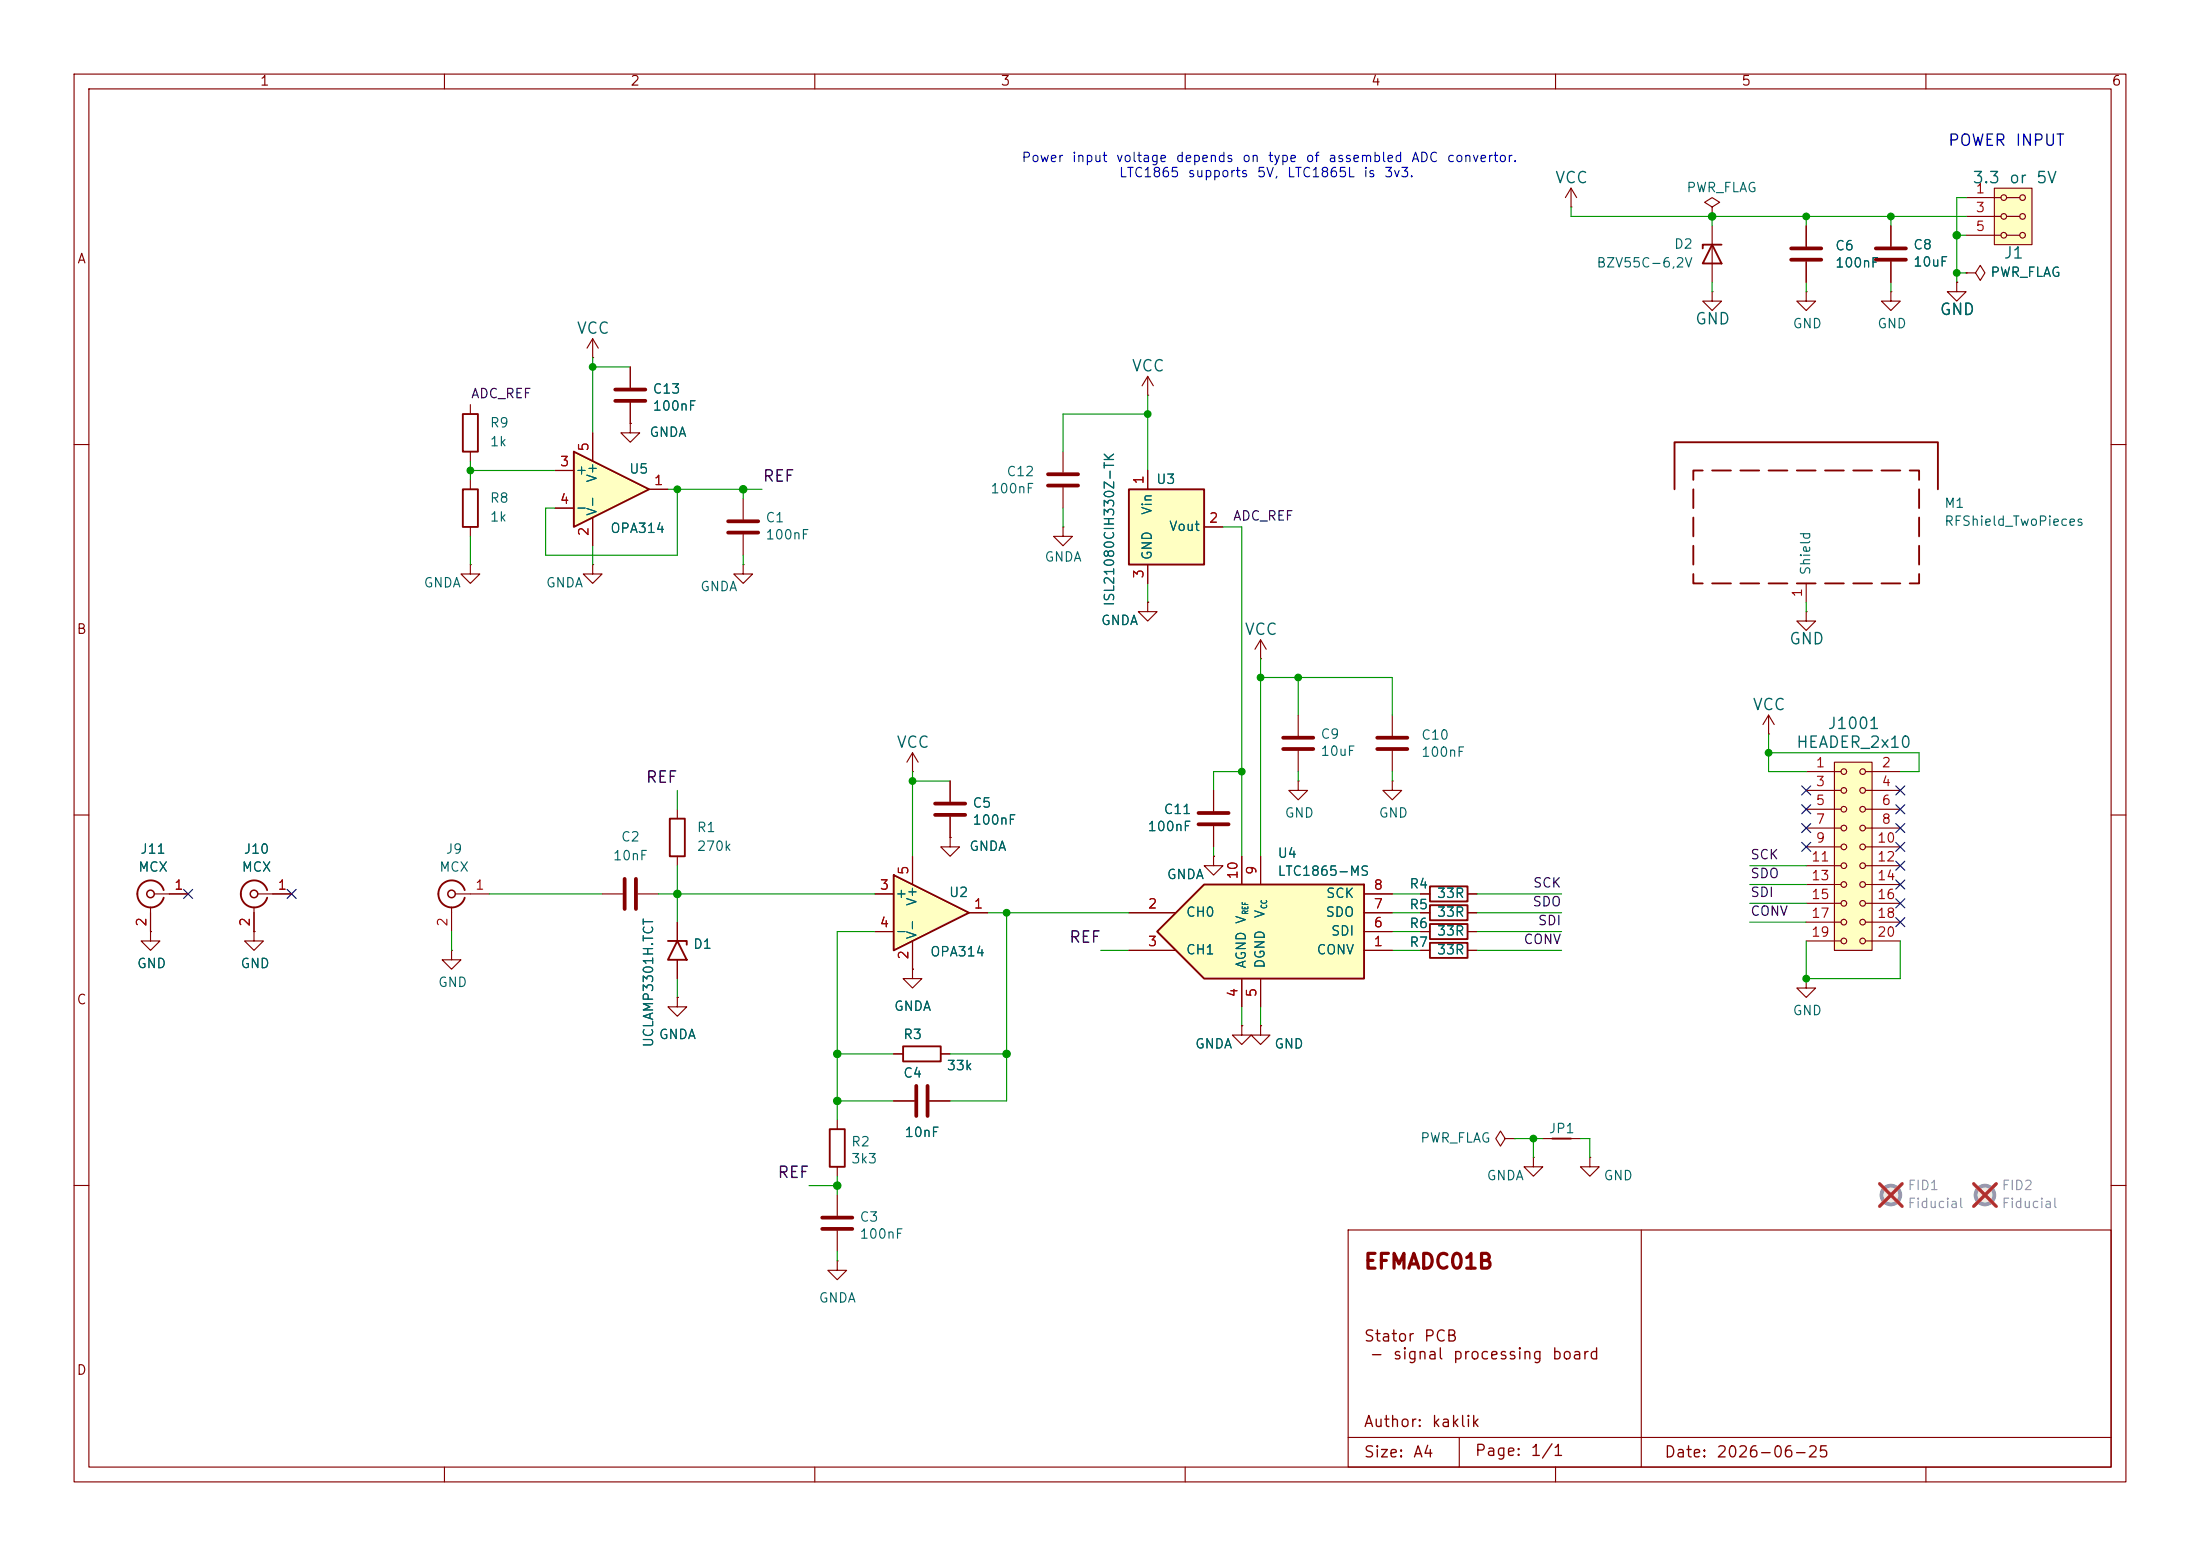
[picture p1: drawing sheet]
<svg xmlns="http://www.w3.org/2000/svg" width="297mm" height="210mm" viewBox="0 0 297 210" stroke-linecap="round" stroke-linejoin="round" font-family="sans-serif">
<g fill="none" stroke="#840000" stroke-width=".15">
<path d="M10 10h277v190h-277zM12 12h273v186h-273zM60 10v2M110 10v2M160 10v2M210 10v2M260 10v2M10 60h2M285 60h2M10 110h2M285 110h2M170.2 138.4v1.3h1.2l-1.2 1.3-1.3-1.3h1.3"/>
<path d="M170.2 138.4h.1M191.8 128.3h1.2M191.8 120.7h1.2M198.1 128.3h1.3M198.1 120.7h1.3M113 151.1v1.3M113 157.5v1.3M207 156.2v1.3h1.3l-1.3 1.3-1.3-1.3h1.3M207 156.2h.1M208.3 153.7h5.1M214.6 156.2v1.3h1.3l-1.3 1.3-1.2-1.3h1.2M214.6 156.2h.1"/>
<path d="M10 160h2M182 166h103v32h-103zM221.6 166v32M285 160h2M60 198v2M110 198v2M160 198v2M182 194h103M197 194v4M210 198v2M260 198v2"/>
</g>
<path d="M193 119.6h5.1v2.1h-5.1zM193 127.3h5.1v2h-5.1zM112 152.4h2v5.1h-2zM209.5 153.7h2.6" fill="none" stroke="#840000" stroke-width=".25"/>
<path d="M156.2 125.7l6.4-6.3h21.5v12.7h-21.5z" fill="#ffffc2"/>
<path d="M62.5 55.9h2v5.1h-2zM62.5 66h2v5.1h-2zM22.1 120.1a1.81 1.81 0 0 0-2.8-.9 1.81 1.81 0 0 0 0 2.9 1.81 1.81 0 0 0 2.8-.9M36.1 120.1a1.81 1.81 0 0 0-2.8-.9 1.81 1.81 0 0 0 0 2.9 1.81 1.81 0 0 0 2.8-.9M90.2 127h2.5v.5M91.4 127l1.3 2.5h-2.5zM156.2 125.7l6.4-6.3h21.5v12.7h-21.5zM193 124.7h5.1v2h-5.1zM193 122.2h5.1v2h-5.1z" fill="none" stroke="#840000" stroke-width=".25"/>
<g fill="none" stroke="#840000" stroke-width=".15">
<path d="M63.5 54.6v1.3M154.9 53.3h.1M154.9 50.8l-.7 1.3M154.9 50.8l.8 1.3M154.9 50.8v2.5M63.5 76.2v1.3h1.3l-1.3 1.2-1.3-1.2h1.3M63.5 76.2h.1M63.5 61v1.2M63.5 64.8v1.2M63.5 71.1v1.3M80 76.2v1.3h1.3l-1.3 1.2-1.3-1.2h1.3M80 76.2h.1"/>
<path d="M100.3 76.2v1.3h1.3l-1.3 1.2-1.2-1.2h1.2M100.3 76.2h.1M100.3 67.3v2.8M100.3 72.1v2.8M143.5 71.1v1.3h1.3l-1.3 1.3-1.3-1.3h1.3M143.5 71.1h.1M143.5 61v2.8M143.5 65.8v2.8M170.2 88.9h.1M170.2 86.4v2.5M170.2 86.4l-.8 1.2M170.2 86.4l.7 1.2"/>
<path d="M123.2 104.1h.1M123.2 101.6l-.8 1.3M123.2 101.6l.8 1.3M123.2 101.6v2.5M128.3 105.4v2.8M128.3 110.2v2.8M167.6 115.6v3.8M170.2 115.6v3.8M175.3 105.4v1.3h1.2l-1.2 1.3-1.3-1.3h1.3M175.3 105.4h.1M188 105.4v1.3h1.2l-1.2 1.3-1.3-1.3h1.3M188 105.4h.1"/>
<path d="M20.3 125.7v1.3h1.3l-1.3 1.3-1.3-1.3h1.3M20.3 125.7h.1M20.3 122.4v3.3M20.8 120.7h4.6M34.3 125.7v1.3h1.3l-1.3 1.3-1.3-1.3h1.3M34.3 125.7h.1M34.3 122.4v3.3M34.8 120.7h4.6M91.4 124.5v2.5M91.4 129.5v2.6M152.4 128.3h6.3M152.4 123.2h6.3"/>
<path d="M167.6 138.4v1.3h1.3l-1.3 1.3-1.2-1.3h1.2M167.6 138.4h.1M167.6 132.1v3.8M170.2 132.1v3.8M184.1 128.3h3.9M184.1 123.2h3.9M184.1 125.7h3.9M184.1 120.7h3.9M191.8 123.2h1.2M191.8 125.7h1.2M198.1 123.2h1.3M198.1 125.7h1.3"/>
<path d="M203.2 153.7l-.6-1-.7 1 .7 1 .6-1h1.3M204.5 153.7h.1M113 170.2v1.3h1.3l-1.3 1.2-1.2-1.2h1.2M113 170.2h.1M113 161.3v2.8M113 166.1v2.8"/>
</g>
<path d="M98.3 70.4h4.1M98.3 71.9h4.1M141.5 64h4M141.5 65.5h4M126.2 110h4.1M126.2 108.5h4.1M111 165.9h4.1M111 164.3h4.1" fill="none" stroke="#840000" stroke-width=".51"/>
<g fill="none" stroke="#840000" stroke-width=".2">
<circle cx="20.3" cy="120.7" r=".51"/>
<circle cx="34.3" cy="120.7" r=".51"/>
</g>
<path d="M77.5 61l10.1 5-10.1 5.1z" fill="#ffffc2"/>
<path d="M77.5 61l10.1 5-10.1 5.1zM90.4 110.5h2.1v5.1h-2.1zM62.7 120.1a1.81 1.81 0 0 0-2.8-.9 1.81 1.81 0 0 0 0 2.9 1.81 1.81 0 0 0 2.8-.9M121.9 141.2h5.1v2.1h-5.1z" fill="none" stroke="#840000" stroke-width=".25"/>
<g fill="none" stroke="#840000" stroke-width=".15">
<path d="M80 58.4v3.8M74.9 63.5h2.6M74.9 68.6h2.6M80 69.9v3.8M87.6 66h2.6M91.4 109.2v1.3M91.4 115.6v1.2M61 128.3v1.2h1.2l-1.2 1.3-1.3-1.3h1.3M61 128.3h.1M61 122.4v3.3M61.5 120.7h4.5M81.3 120.7h2.8"/>
<path d="M86.1 120.7h2.8M91.4 134.6v1.3h1.3l-1.3 1.3-1.2-1.3h1.2M91.4 134.6h.1M120.6 148.6h2.8M120.6 142.2h1.3M125.5 148.6h2.8M127 142.2h1.3"/>
</g>
<path d="M84.3 118.6v4.1M85.9 118.6v4.1M123.7 146.6v4M125.2 146.6v4" fill="none" stroke="#840000" stroke-width=".51"/>
<circle cx="255.3" cy="161.3" r="1.27" fill="#ebeae8" stroke="#ebeae8" stroke-width=".14"/>
<circle cx="255.3" cy="161.3" r="1.27" fill="none" stroke="#9c9b98" stroke-width=".51"/>
<path d="M253.7 159.8l3.1 3M256.8 159.8l-3.1 3" fill="none" stroke="#e12e31" stroke-width=".46"/>
<circle cx="61" cy="120.7" r=".51" fill="none" stroke="#840000" stroke-width=".2"/>
<path d="M120.6 118.1l10.2 5.1-10.2 5.1z" fill="#ffffc2"/>
<g fill="none" stroke="#840000" stroke-width=".25">
<path d="M226.1 66v-6.3h35.5v6.3M228.6 77.5v1.2h1.3M228.6 66v2.6M228.6 69.9v2.5M228.6 73.7v2.5M229.9 63.5h-1.3v1.3M231.1 63.5h2.6M231.1 78.7h2.6M234.9 63.5h2.6M234.9 78.7h2.6M238.8 63.5h2.5M238.8 78.7h2.5"/>
<path d="M242.6 63.5h2.5M242.6 78.7h2.5M246.4 63.5h2.5M246.4 78.7h2.5M250.2 63.5h2.5M250.2 78.7h2.5M254 63.5h2.5M254 78.7h2.5M257.8 63.5h1.3v1.3M259.1 77.5v1.2h-1.3M259.1 66v2.6M259.1 69.9v2.5"/>
<path d="M259.1 73.7v2.5M120.6 118.1l10.2 5.1-10.2 5.1z"/>
</g>
<g fill="none" stroke="#840000" stroke-width=".15">
<path d="M231.1 39.4v1.2h1.3l-1.3 1.3-1.2-1.3h1.2M231.1 39.4h.1M231.1 27.9l1.1-.6-1.1-.6-1 .6 1 .6v1.3M231.1 29.2h.1M243.8 39.4v1.2h1.3l-1.3 1.3-1.2-1.3h1.2M243.8 39.4h.1M243.8 30.5v2.8M243.8 35.3v2.8M255.3 39.4v1.2h1.2l-1.2 1.3-1.3-1.3h1.3M255.3 39.4h.1M255.3 30.5v2.8M255.3 35.3v2.8"/>
<path d="M264.2 38.1v1.3h1.2l-1.2 1.2-1.3-1.2h1.3M264.2 38.1h.1M80 48.3h.1M80 45.7l-.8 1.3M80 45.7l.8 1.3M80 45.7v2.6M85.1 57.2v1.2h1.3l-1.3 1.3-1.3-1.3h1.3M85.1 57.2h.1M85.1 49.5v2.8M85.1 54.4v2.8M243.8 78.7v2.6M175.3 96.5v2.8"/>
<path d="M188 96.5v2.8M238.8 99.1h.1M238.8 96.5l-.8 1.3M238.8 96.5l.7 1.3M238.8 96.5v2.6M243.8 82.6v1.2h1.3l-1.3 1.3-1.2-1.3h1.2M243.8 82.6h.1M123.2 115.6v3.8M128.3 113v1.3h1.2l-1.2 1.3-1.3-1.3h1.3M128.3 113h.1M163.8 115.6v1.2h1.3l-1.3 1.3-1.2-1.3h1.2M163.8 115.6h.1"/>
<path d="M163.8 106.7v2.8M163.8 111.5v2.8M175.3 101.3v2.8M188 101.3v2.8M118.1 120.7h2.5M118.1 125.7h2.5M123.2 130.8v1.3h1.3l-1.3 1.3-1.3-1.3h1.3M123.2 130.8h.1M123.2 127v3.8M130.8 123.2h2.5M243.8 132.1v1.3h1.3l-1.3 1.2-1.2-1.2h1.2M243.8 132.1h.1"/>
</g>
<path d="M241.8 33.5h4.1M241.8 35.1h4.1M253.2 33.5h4.1M253.2 35.1h4.1M83.1 54.1h4M83.1 52.6h4M173.2 99.6h4.1M185.9 99.6h4.1M161.8 109.7h4.1M161.8 111.3h4.1M173.2 101.1h4.1M185.9 101.1h4.1" fill="none" stroke="#840000" stroke-width=".51"/>
<path d="M247.6 102.9h5.1v25.4h-5.1z" fill="#ffffc2"/>
<g fill="none" stroke="#840000" stroke-width=".15">
<path d="M265.4 36.8h1.3l.6-1 .7 1-.7 1-.6-1M265.4 36.8h.1M243.8 104.1h4.7M243.8 106.7h4.7M243.8 109.2h4.7M243.8 111.8h4.7M243.8 114.3h4.7M243.8 116.8h4.7M243.8 119.4h4.7M247.6 102.9h5.1v25.4h-5.1zM251.8 104.1h4.7M251.8 106.7h4.7"/>
<path d="M251.8 109.2h4.7M251.8 111.8h4.7M251.8 114.3h4.7M251.8 116.8h4.7M251.8 119.4h4.7M243.8 121.9h4.7M243.8 124.5h4.7M243.8 127h4.7M251.8 121.9h4.7M251.8 124.5h4.7M251.8 127h4.7"/>
<circle cx="248.9" cy="116.8" r=".38"/>
<circle cx="248.9" cy="119.4" r=".38"/>
<circle cx="248.9" cy="111.8" r=".38"/>
<circle cx="248.9" cy="104.1" r=".38"/>
<circle cx="248.9" cy="106.7" r=".38"/>
<circle cx="248.9" cy="109.2" r=".38"/>
<circle cx="248.9" cy="114.3" r=".38"/>
<circle cx="251.5" cy="109.2" r=".38"/>
<circle cx="251.5" cy="106.7" r=".38"/>
<circle cx="251.5" cy="114.3" r=".38"/>
<circle cx="251.5" cy="119.4" r=".38"/>
<circle cx="251.5" cy="104.1" r=".38"/>
<circle cx="251.5" cy="111.8" r=".38"/>
<circle cx="251.5" cy="116.8" r=".38"/>
<circle cx="248.9" cy="124.5" r=".38"/>
<circle cx="248.9" cy="121.9" r=".38"/>
<circle cx="248.9" cy="127" r=".38"/>
<circle cx="251.5" cy="127" r=".38"/>
<circle cx="251.5" cy="121.9" r=".38"/>
<circle cx="251.5" cy="124.5" r=".38"/>
</g>
<path d="M269.2 25.4h5.1v7.6h-5.1z" fill="#ffffc2"/>
<g fill="none" stroke="#840000" stroke-width=".15">
<path d="M212.1 27.9h.1M212.1 25.4l-.8 1.3M212.1 25.4l.8 1.3M212.1 25.4v2.5M231.1 30.5v7.6M265.4 26.7h4.7M265.4 29.2h4.7M265.4 31.8h4.7M269.2 25.4h5.1v7.6h-5.1zM270.9 26.7h1.8M270.9 29.2h1.8M270.9 31.8h1.8"/>
<path d="M154.9 81.3v1.3h1.3l-1.3 1.2-1.2-1.2h1.2M154.9 81.3h.1"/>
<circle cx="270.5" cy="29.2" r=".38"/>
<circle cx="270.5" cy="31.8" r=".38"/>
<circle cx="270.5" cy="26.7" r=".38"/>
<circle cx="273.1" cy="29.2" r=".38"/>
<circle cx="273.1" cy="26.7" r=".38"/>
<circle cx="273.1" cy="31.8" r=".38"/>
</g>
<circle cx="268" cy="161.3" r="1.27" fill="#ebeae8" stroke="#ebeae8" stroke-width=".14"/>
<circle cx="268" cy="161.3" r="1.27" fill="none" stroke="#9c9b98" stroke-width=".51"/>
<path d="M266.4 159.8l3.1 3M269.5 159.8l-3.1 3" fill="none" stroke="#e12e31" stroke-width=".46"/>
<path d="M231.1 33l1.3 2.6h-2.5zM232.4 33h-2.5v.5" fill="none" stroke="#840000" stroke-width=".25"/>
<path d="M152.4 66h10.2v10.2h-10.2z" fill="#ffffc2"/>
<path d="M152.4 66h10.2v10.2h-10.2z" fill="none" stroke="#840000" stroke-width=".25"/>
<g fill="none" stroke="#840000" stroke-width=".15">
<path d="M243.8 30.5v2.8M243.8 35.3v2.8M255.3 30.5v2.8M255.3 35.3v2.8M264.2 38.1h.1M265.4 36.8h.1M80 58.4v3.8M85.1 57.2h.1M85.1 49.5v2.8M85.1 54.4v2.8M74.9 63.5h2.6M74.9 68.6h2.6"/>
<path d="M80 69.9v3.8M87.6 66h2.6M154.9 63.5v2.5M154.9 76.2v2.5M162.6 71.1h2.5M154.9 81.3h.1M123.2 115.6v3.8M128.3 113h.1M128.3 105.4v2.8M128.3 110.2v2.8M163.8 115.6h.1M163.8 106.7v2.8"/>
<path d="M163.8 111.5v2.8M167.6 115.6v3.8M170.2 115.6v3.8M20.3 125.7h.1M20.3 123.2v2.5M22.9 120.7h2.5M34.3 125.7h.1M34.3 123.2v2.5M36.8 120.7h2.6M91.4 134.6h.1M91.4 124.5v2.5M91.4 129.5v2.6"/>
<path d="M118.1 125.7h2.5M118.1 120.7h2.5M123.2 130.8h.1M123.2 127v3.8M130.8 123.2h2.5M152.4 128.3h6.3M152.4 123.2h6.3M167.6 138.4h.1M167.6 132.1v3.8M170.2 138.4h.1M170.2 132.1v3.8M184.1 128.3h3.9"/>
<path d="M184.1 123.2h3.9M184.1 125.7h3.9M184.1 120.7h3.9M191.8 128.3h1.2M191.8 123.2h1.2M191.8 125.7h1.2M191.8 120.7h1.2M198.1 128.3h1.3M198.1 123.2h1.3M198.1 125.7h1.3M198.1 120.7h1.3M120.6 148.6h2.8"/>
<path d="M120.6 142.2h1.3M125.5 148.6h2.8M127 142.2h1.3"/>
</g>
<g fill="none" stroke="#009600" stroke-width=".15">
<path d="M212.1 27.9v1.3h53.3M231.1 29.2v1.3M231.1 38.1v1.3M243.8 29.2v1.3M243.8 38.1v1.3M255.3 29.2v1.3M255.3 38.1v1.3M264.2 31.8h1.2M264.2 36.8h1.2M265.4 26.7h-1.2v11.4M80 48.3v10.1M80 49.5h5.1"/>
<path d="M154.9 53.3v10.2M154.9 55.9h-11.4v5.1M63.5 62.2v2.6M63.5 72.4v3.8M63.5 63.5h11.4M80 73.7v2.5M90.2 66h12.7M91.4 66v8.9h-17.7v-6.3h1.2M100.3 66v1.3M100.3 74.9v1.3M143.5 68.6v2.5M154.9 78.7v2.6"/>
<path d="M165.1 71.1h2.5v44.5M170.2 91.4h17.8v5.1M170.2 88.9v26.7M175.3 91.4v5.1M238.8 99.1v5h5M243.8 81.3v1.3M91.4 106.7v2.5M91.4 116.8v7.7M123.2 104.1v11.5M123.2 105.4h5.1M163.8 114.3v1.3M167.6 104.1h-3.8v2.6"/>
<path d="M175.3 104.1v1.3M188 104.1v1.3M236.2 116.8h7.6M236.2 119.4h7.6M238.8 101.6h20.3v2.5h-2.6M61 125.7v2.6M66 120.7h15.3M88.9 120.7h29.2M91.4 132.1v2.5M118.1 125.7h-5.1v25.4M133.3 123.2h19.1M135.9 123.2v25.4h-7.6"/>
<path d="M148.6 128.3h3.8M167.6 135.9v2.5M170.2 135.9v2.5M188 120.7h3.8M188 125.7h3.8M188 123.2h3.8M188 128.3h3.8M199.4 120.7h11.4M199.4 125.7h11.4M199.4 123.2h11.4M199.4 128.3h11.4M236.2 124.5h7.6"/>
<path d="M236.2 121.9h7.6M243.8 127v5.1h12.7v-5.1M113 158.8v2.5M113 142.2h7.6M113 148.6h7.6M128.3 142.2h7.6M204.5 153.7h3.8M207 153.7v2.5M213.4 153.7h1.2v2.5M109.2 160h3.8M113 168.9v1.3"/>
</g>
<g fill="none" stroke="#000084" stroke-width=".15">
<path d="M243.2 113.7l1.2 1.2M243.2 106.1l1.2 1.2M243.2 111.2l1.2 1.2M243.2 108.6l1.2 1.2M244.4 113.7l-1.2 1.2M244.4 106.1l-1.2 1.2M244.4 111.2l-1.2 1.2M244.4 108.6l-1.2 1.2M255.9 118.8l1.2 1.2M255.9 116.2l1.2 1.2M255.9 111.2l1.2 1.2M255.9 113.7l1.2 1.2"/>
<path d="M255.9 108.6l1.2 1.2M255.9 106.1l1.2 1.2M257.1 118.8l-1.2 1.2M257.1 116.2l-1.2 1.2M257.1 111.2l-1.2 1.2M257.1 113.7l-1.2 1.2M257.1 108.6l-1.2 1.2M257.1 106.1l-1.2 1.2M24.8 120l1.2 1.3M26 120l-1.2 1.3M38.8 120l1.2 1.3M40 120l-1.2 1.3"/>
<path d="M255.9 121.3l1.2 1.2M255.9 123.9l1.2 1.2M257.1 121.3l-1.2 1.2M257.1 123.9l-1.2 1.2"/>
</g>
<g fill="#009600" stroke="#009600" stroke-width=".14">
<circle cx="231.1" cy="29.2" r=".51"/>
<circle cx="243.8" cy="29.2" r=".46"/>
<circle cx="264.2" cy="31.8" r=".51"/>
<circle cx="255.3" cy="29.2" r=".46"/>
<circle cx="264.2" cy="36.8" r=".46"/>
<circle cx="154.9" cy="55.9" r=".46"/>
<circle cx="123.2" cy="105.4" r=".46"/>
<circle cx="170.2" cy="91.4" r=".46"/>
<circle cx="167.6" cy="104.1" r=".46"/>
<circle cx="238.8" cy="101.6" r=".46"/>
<circle cx="207" cy="153.7" r=".46"/>
<circle cx="80" cy="49.5" r=".46"/>
<circle cx="91.4" cy="120.7" r=".51"/>
<circle cx="63.5" cy="63.5" r=".46"/>
<circle cx="100.3" cy="66" r=".51"/>
<circle cx="91.4" cy="66" r=".46"/>
<circle cx="135.9" cy="142.2" r=".51"/>
<circle cx="135.9" cy="123.2" r=".46"/>
<circle cx="113" cy="148.6" r=".51"/>
<circle cx="113" cy="160" r=".51"/>
<circle cx="113" cy="142.2" r=".51"/>
<circle cx="175.3" cy="91.4" r=".46"/>
<circle cx="243.8" cy="132.1" r=".46"/>
</g>
<text font-size="2" fill="#840000" x="184" y="171.8">EFMADC01B</text>
<g font-size="1.5" fill="#0000c2">
<text x="262.9" y="20.1">POWER</text>
<text x="272" y="20.1">INPUT</text>
</g>
<g font-size="1.5" fill="#006464">
<text x="209.8" y="25.1">VCC</text>
<text x="266.2" y="25.1">3.3</text>
<text x="271.1" y="25.1">or</text>
<text x="274.8" y="25.1">5V</text>
<text x="270.4" y="35.3">J1</text>
<text x="77.8" y="45.4">VCC</text>
<text x="228.7" y="44.2">GND</text>
<text x="261.8" y="42.9">GND</text>
<text x="152.7" y="50.5">VCC</text>
<text x="167.9" y="86.1">VCC</text>
<text x="241.4" y="87.4">GND</text>
<text x="120.9" y="101.3">VCC</text>
<text x="236.5" y="96.2">VCC</text>
<text x="242.4" y="101.3">HEADER_2x10</text>
<text x="246.6" y="98.8">J1001</text>
</g>
<g font-size="1.5" fill="#0f0f0f">
<text x="102.9" y="65.4">REF</text>
<text x="87.1" y="106">REF</text>
<text x="144.2" y="127.6">REF</text>
<text x="104.9" y="159.4">REF</text>
</g>
<g font-size="1.5" fill="#840000">
<text x="184" y="181.4">Stator</text>
<text x="184.8" y="183.9">-</text>
<text x="187.9" y="183.9">signal</text>
<text x="192.1" y="181.4">PCB</text>
<text x="196" y="183.9">processing</text>
<text x="209.4" y="183.9">board</text>
<text x="184" y="193">Author:</text>
<text x="184" y="197.1">Size:</text>
<text x="190.7" y="197.1">A4</text>
<text x="193.2" y="193">kaklik</text>
<text x="199" y="196.9">Page:</text>
<text x="206.5" y="196.9">1/1</text>
<text x="224.6" y="197.1">Date:</text>
<text x="231.6" y="197.1">2026-06-25</text>
</g>
<g font-size="1.3" fill="#840000">
<text x="35" y="11.9">1</text>
<text x="85" y="11.9">2</text>
<text x="135" y="11.9">3</text>
<text x="185" y="11.9">4</text>
<text x="235" y="11.9">5</text>
<text x="285" y="11.9">6</text>
<text x="10.3" y="35.9">A</text>
<text x="10.3" y="85.9">B</text>
<text x="10.3" y="135.9">C</text>
<text x="10.3" y="185.9">D</text>
</g>
<g font-size="1.3" fill="#0000c2">
<text x="137.8" y="22.2">Power</text>
<text x="144.6" y="22.2">input</text>
<text x="150.6" y="22.2">voltage</text>
<text x="158.6" y="22.2">depends</text>
<text x="167.6" y="22.2">on</text>
<text x="171.1" y="22.2">type</text>
<text x="176.2" y="22.2">of</text>
<text x="179.2" y="22.2">assembled</text>
<text x="190.4" y="22.2">ADC</text>
<text x="195.2" y="22.2">convertor.</text>
<text x="151" y="24.2">LTC1865</text>
<text x="160.2" y="24.2">supports</text>
<text x="169.6" y="24.2">5V,</text>
<text x="173.7" y="24.2">LTC1865L</text>
<text x="184" y="24.2">is</text>
<text x="186.8" y="24.2">3v3.</text>
</g>
<g font-size="1.3" fill="#006464">
<text x="227.6" y="26.3">PWR_FLAG</text>
<text x="225.9" y="33.9">D2</text>
<text x="247.7" y="34.1">C6</text>
<text x="258.2" y="34">C8</text>
<text x="215.4" y="36.4">BZV55C-6,2V</text>
<text x="247.7" y="36.4">100nF</text>
<text x="258.2" y="36.3">10uF</text>
<text x="268.6" y="37.7">PWR_FLAG</text>
<text x="241.9" y="44.6">GND</text>
<text x="253.4" y="44.6">GND</text>
<text x="88" y="53.4">C13</text>
<text x="66" y="58">R9</text>
<text x="87.6" y="59.3">GNDA</text>
<text x="88" y="55.7">100nF</text>
<text x="66" y="60.6">1k</text>
<text x="77.6" y="64.4">+</text>
<text x="80.9" y="65.2" transform="rotate(-90 80.9 65.2)">V+</text>
<text x="84.8" y="64.2">U5</text>
<text x="135.8" y="64.6">C12</text>
<text x="156" y="65.6">U3</text>
<text x="66" y="68.2">R8</text>
<text x="66" y="70.7">1k</text>
<text x="77.6" y="69.4">-</text>
<text x="80.9" y="69.7" transform="rotate(-90 80.9 69.7)">V-</text>
<text x="103.3" y="70.8">C1</text>
<text x="133.6" y="66.9">100nF</text>
<text x="155.8" y="69.6" transform="rotate(-90 155.8 69.6)">Vin</text>
<text x="157.7" y="72">Vout</text>
<text x="262.4" y="68.9">M1</text>
<text x="262.4" y="71.3">RFShield_TwoPieces</text>
<text x="82.3" y="72.3">OPA314</text>
<text x="103.3" y="73.1">100nF</text>
<text x="140.9" y="76.1">GNDA</text>
<text x="155.8" y="75.7" transform="rotate(-90 155.8 75.7)">GND</text>
<text x="244.7" y="77.7" transform="rotate(-90 244.7 77.7)">Shield</text>
<text x="57.1" y="79.6">GNDA</text>
<text x="73.6" y="79.6">GNDA</text>
<text x="94.4" y="80.1">GNDA</text>
<text x="150.7" y="81.9" transform="rotate(-90 150.7 81.9)">ISL21080CIH330Z-TK</text>
<text x="148.5" y="84.7">GNDA</text>
<text x="178.2" y="100">C9</text>
<text x="191.8" y="100.2">C10</text>
<text x="178.2" y="102.3">10uF</text>
<text x="191.8" y="102.5">100nF</text>
<text x="83.7" y="113.9">C2</text>
<text x="94" y="112.6">R1</text>
<text x="131.2" y="109.3">C5</text>
<text x="131.2" y="111.6">100nF</text>
<text x="154.8" y="112.5">100nF</text>
<text x="157" y="110.2">C11</text>
<text x="173.4" y="110.7">GND</text>
<text x="186.1" y="110.7">GND</text>
<text x="18.6" y="118">MCX</text>
<text x="18.8" y="115.5">J11</text>
<text x="32.5" y="118">MCX</text>
<text x="32.8" y="115.5">J10</text>
<text x="59.2" y="118">MCX</text>
<text x="60.1" y="115.5">J9</text>
<text x="82.7" y="116.4">10nF</text>
<text x="94" y="115.2">270k</text>
<text x="130.8" y="115.2">GNDA</text>
<text x="157.4" y="119">GNDA</text>
<text x="172.4" y="116.1">U4</text>
<text x="172.4" y="118.5">LTC1865-MS</text>
<text x="120.8" y="121.5">+</text>
<text x="124.1" y="122.4" transform="rotate(-90 124.1 122.4)">V+</text>
<text x="128" y="121.4">U2</text>
<text x="160" y="124.1">CH0</text>
<text x="171" y="124" transform="rotate(-90 171 124)">V</text>
<text x="178.9" y="124.1">SDO</text>
<text x="178.9" y="121.5">SCK</text>
<text x="190.2" y="120.2">R4</text>
<text x="190.2" y="125.6">R6</text>
<text x="190.2" y="123">R5</text>
<text x="193.9" y="121.5">33R</text>
<text x="193.9" y="124.1">33R</text>
<text x="18.4" y="131">GND</text>
<text x="32.4" y="131">GND</text>
<text x="93.5" y="128.4">D1</text>
<text x="120.8" y="126.6">-</text>
<text x="124.1" y="126.9" transform="rotate(-90 124.1 126.9)">V-</text>
<text x="125.5" y="129.4">OPA314</text>
<text x="160" y="129.1">CH1</text>
<text x="168.5" y="130.8" transform="rotate(-90 168.5 130.8)">AGND V</text>
<text x="171" y="130.8" transform="rotate(-90 171 130.8)">DGND</text>
<text x="177.7" y="129.1">CONV</text>
<text x="179.6" y="126.6">SDI</text>
<text x="190.2" y="128.1">R7</text>
<text x="193.9" y="129.1">33R</text>
<text x="193.9" y="126.6">33R</text>
<text x="59.1" y="133.5">GND</text>
<text x="120.6" y="136.8">GNDA</text>
<text x="241.9" y="137.3">GND</text>
<text x="88.5" y="141.5" transform="rotate(-90 88.5 141.5)">UCLAMP3301H.TCT</text>
<text x="88.9" y="140.6">GNDA</text>
<text x="121.8" y="140.6">R3</text>
<text x="161.2" y="141.8">GNDA</text>
<text x="172" y="141.8">GND</text>
<text x="121.8" y="145.8">C4</text>
<text x="127.7" y="144.8">33k</text>
<text x="114.8" y="155">R2</text>
<text x="122" y="153.8">10nF</text>
<text x="191.6" y="154.5">PWR_FLAG</text>
<text x="209" y="153.3">JP1</text>
<text x="114.8" y="157.3">3k3</text>
<text x="200.6" y="159.6">GNDA</text>
<text x="216.4" y="159.6">GND</text>
<text x="116" y="165.2">C3</text>
<text x="116" y="167.5">100nF</text>
<text x="110.4" y="176.1">GNDA</text>
</g>
<g font-size="1.3" fill="#a90000">
<text x="266.6" y="26.4">1</text>
<text x="266.6" y="29">3</text>
<text x="266.6" y="31.5">5</text>
<text x="75.5" y="63.2">3</text>
<text x="79.8" y="61" transform="rotate(-90 79.8 61)">5</text>
<text x="88.2" y="65.8">1</text>
<text x="154.7" y="65.5" transform="rotate(-90 154.7 65.5)">1</text>
<text x="75.5" y="68.3">4</text>
<text x="163.1" y="70.9">2</text>
<text x="79.8" y="72.5" transform="rotate(-90 79.8 72.5)">2</text>
<text x="154.7" y="78.2" transform="rotate(-90 154.7 78.2)">3</text>
<text x="243.6" y="80.7" transform="rotate(-90 243.6 80.7)">1</text>
<text x="245" y="103.9">1</text>
<text x="245" y="106.4">3</text>
<text x="253.9" y="103.9">2</text>
<text x="253.9" y="106.4">4</text>
<text x="245" y="109">5</text>
<text x="245" y="111.5">7</text>
<text x="253.9" y="109">6</text>
<text x="253.9" y="111.5">8</text>
<text x="122.9" y="118.2" transform="rotate(-90 122.9 118.2)">5</text>
<text x="167.4" y="118.8" transform="rotate(-90 167.4 118.8)">10</text>
<text x="169.9" y="118.2" transform="rotate(-90 169.9 118.2)">9</text>
<text x="244.4" y="116.6">11</text>
<text x="244.4" y="119.1">13</text>
<text x="245" y="114">9</text>
<text x="253.3" y="114">10</text>
<text x="253.3" y="116.6">12</text>
<text x="253.3" y="119.1">14</text>
<text x="20.1" y="125.2" transform="rotate(-90 20.1 125.2)">2</text>
<text x="23.4" y="120.4">1</text>
<text x="34" y="125.2" transform="rotate(-90 34 125.2)">2</text>
<text x="37.4" y="120.4">1</text>
<text x="60.7" y="125.2" transform="rotate(-90 60.7 125.2)">2</text>
<text x="64.1" y="120.4">1</text>
<text x="118.7" y="120.4">3</text>
<text x="118.7" y="125.5">4</text>
<text x="131.4" y="122.9">1</text>
<text x="154.9" y="122.9">2</text>
<text x="185.3" y="125.5">6</text>
<text x="185.3" y="122.9">7</text>
<text x="185.3" y="120.4">8</text>
<text x="244.4" y="121.7">15</text>
<text x="244.4" y="124.2">17</text>
<text x="253.3" y="121.7">16</text>
<text x="253.3" y="124.2">18</text>
<text x="122.9" y="129.6" transform="rotate(-90 122.9 129.6)">2</text>
<text x="154.9" y="128">3</text>
<text x="185.3" y="128">1</text>
<text x="244.4" y="126.7">19</text>
<text x="253.3" y="126.7">20</text>
<text x="167.4" y="134.7" transform="rotate(-90 167.4 134.7)">4</text>
<text x="169.9" y="134.7" transform="rotate(-90 169.9 134.7)">5</text>
</g>
<g font-size="1.3" fill="#0f0f0f">
<text x="63.5" y="54.1">ADC_REF</text>
<text x="166.4" y="70.6">ADC_REF</text>
<text x="236.2" y="116.3">SCK</text>
<text x="236.2" y="118.8">SDO</text>
<text x="206.8" y="122.7">SDO</text>
<text x="206.9" y="120.1">SCK</text>
<text x="207.5" y="125.2">SDI</text>
<text x="236.2" y="121.4">SDI</text>
<text x="236.2" y="123.9">CONV</text>
<text x="205.6" y="127.7">CONV</text>
</g>
<g font-size="1.3" fill="#939391">
<text x="257.4" y="160.9">FID1</text>
<text x="270.1" y="160.9">FID2</text>
<text x="257.4" y="163.4">Fiducial</text>
<text x="270.1" y="163.4">Fiducial</text>
</g>
<g font-size=".8" fill="#006464">
<text x="168.7" y="123.5" transform="rotate(-90 168.7 123.5)">REF</text>
<text x="171.2" y="122.7" transform="rotate(-90 171.2 122.7)">CC</text>
</g>
</svg>
